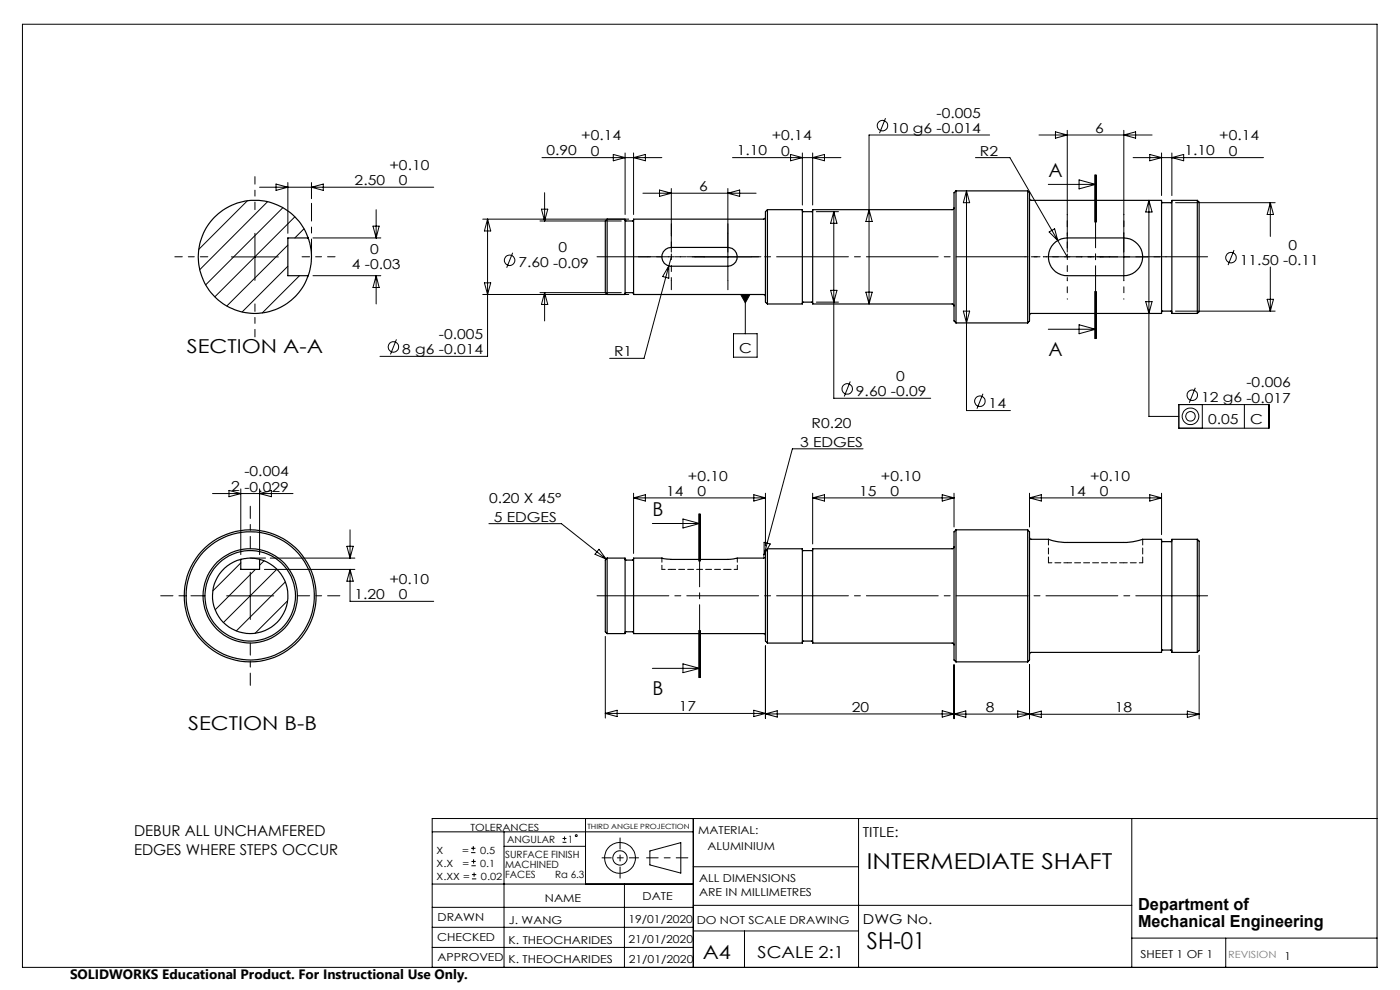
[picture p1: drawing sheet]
<svg xmlns="http://www.w3.org/2000/svg" width="297mm" height="210mm" viewBox="0 0 297 210" stroke-linecap="round" stroke-linejoin="round" font-family="sans-serif">
<g fill="none" stroke="#000" stroke-width=".21">
<path d="M4.8 5.1h287.3v200.1h-287.3zM55.1 39.7h36.9M58.6 39l2.5 .7-2.5 .7zM61.1 38.7v10.8M66.1 38.7v3.4M66.1 39.7l2.5-.7v1.4zM115 33.4h25.4M130.1 32.8l2.5 .6-2.5 .7zM132.6 32.4v13.1M134.4 32.4v13.1M134.4 33.4l2.5-.6v1.3zM142.4 40v13.5"/>
<path d="M154.4 40v19.5M155.4 33.4h23M167.7 32.8l2.5 .6-2.5 .7zM170.2 32.4v11.1M172.4 32.4v11.1M172.4 33.4l2.5-.6v1.3zM187.9 25.1l-1.3 3.1M206.9 33.4h7.3l10.2 17.6M209.9 28.6h-25.5v35.9M220.4 28.6h24M222.4 39.1h10M223.9 28l2.5 .6-2.5 .7z"/>
<path d="M226.4 27.6v25.9M228.9 38.2l3.5 .9-3.5 1zM232.2 37.1v10M232.4 37.1v10M232.6 37.1v10M238.4 27.6v31.9M238.4 28.6l2.5-.6v1.3zM240.4 33.4h27.6M243.9 32.8l2.5 .6-2.5 .7zM246.4 32.4v9.1M248.6 32.4v9.1M248.6 33.4l2.5-.6v1.3z"/>
<path d="M49.1 54.5h10M52.5 42.6l-10.3 10.3M54.1 49.5v10M56.8 42.8l-14.4 14.4M60 44.1l-16.4 16.3M61.1 52l-13 12.9M61.1 56.5l-9.7 9.7M62.5 46l-16.9 17M63.5 58.5l-7.9 7.9M64.5 48.5l-2 2M66.4 50.5h14.4M66.4 58.5h14.4"/>
<path d="M79.1 48h1.3l-.6 2.5zM79.8 44.5v6M79.8 58.5v6M79.8 58.5l.6 2.5h-1.3zM102.4 46.5h31M102.8 60h1.3l-.7 2.5zM103.4 46.5v29.1h-22.8M103.4 46.5l.7 2.5h-1.3zM108.8 53.6l-1.3 3.2M114.5 46.9h17.3M114.9 44.4h1.3l-.7 2.5zM115.5 40.9v6"/>
<path d="M136.4 41h24M139.9 40.3l2.5 .7-2.5 .7zM141.9 56.4l-5.3 19.6h-7.3M141.9 56.4v2.6l-1.3-.3zM142.4 54.5l-.5 1.9M149.4 54.5h10M154.4 41l2.5-.7v1.4zM173.2 44.9h4.7M176.9 44.9v39.6h20.5M176.9 44.9l.7 2.5h-1.4zM184.4 44.5l.6 2.5h-1.3zM205 40.5v46.6h9.3"/>
<path d="M205 40.5l.7 2.5h-1.3zM222.6 49.2l1.1-.7 .7 2.5zM224.4 51l2 3.5M233.4 54.5h10M243.7 42.5v45.8h6.4M243.7 42.5l.7 2.5h-1.3zM249.4 43h21.1M261.8 53l-1.3 3.2M269.5 43v7.2M269.5 56.6v9.4M269.5 43l.7 2.5h-1.4zM84.1 72l-1.3 3.2"/>
<path d="M102.4 62.5h31M114.5 62.1h17.3M115.5 62.1v6M115.5 62.1l.7 2.5h-1.3zM155.6 70.8h5v5h-5zM157.1 62.5h2l-1 1.7zM158.1 62.5v8.3M173.2 64.1h4.7M176.2 61.6h1.4l-.7 2.5zM183.7 62h1.3l-.6 2.5zM204.4 66h1.3l-.7 2.5zM222.4 69.8h10"/>
<path d="M228.9 68.9l3.5 .9-3.5 1zM232.2 61.8v10M232.4 61.8v10M232.6 61.8v10zM243.1 64h1.3l-.7 2.5zM249.4 66h21.1M268.8 63.5h1.4l-.7 2.5zM180.4 80.9l-1.3 3.2M183.1 95.2h-15l-6 22.4M208.5 83.5l-1.2 3.2M250.1 85.8h19.1v5h-19.1zM253.6 82.3l-1.3 3.1"/>
<path d="M255.1 85.8v5M264 85.8v5M45.1 104.7h17.1M48.6 104l2.5 .7-2.5 .7zM51.1 103.7v13.9M51.1 119.4l-5.9 5.9M55.1 103.7v13.9M55.1 104.7l2.5-.7v1.4zM56 118.9l-.9 1M57.3 118.4h18M73.6 115.9h1.3l-.6 2.5zM74.3 112.4v6"/>
<path d="M103.7 111.1h15.4l9.5 7.5M127.1 116.5l1.5 2.1-2.4-1zM134.4 104.6v12.8M134.4 105.6l2.5-.7v1.4zM134.4 105.6h28M138.4 111h10M144.9 110.1l3.5 .9-3.5 1zM148.2 109v10M148.4 109v10M148.6 109v10M159.9 104.9l2.5 .7-2.5 .7zM162.1 117.6l-.1 .4"/>
<path d="M162.1 115l1.3 .4-1.3 2.2zM162.4 104.6v11.2M172.4 104.6v10.8M172.4 105.6l2.5-.7v1.4zM172.4 105.6h30M199.9 104.9l2.5 .7-2.5 .7zM202.4 104.6v7.2M218.4 105.6h28M218.4 104.6v7.2M218.4 105.6l2.5-.7v1.4zM243.9 104.9l2.5 .7-2.5 .7zM246.4 104.6v8.8"/>
<path d="M48.1 126.4h10M53.1 121.4v10M54.2 120.8l-8.6 8.6M56.1 120.8h19.2M58.7 120.7l-11.3 11.3M60.5 123.5l-10.4 10.3M61 127.5l-6.9 6.8M74.3 120.8v6.8h17.7M74.3 120.8l.6 2.5h-1.3zM128.4 135v17.3M148.2 133.7v10M148.4 133.7v10"/>
<path d="M148.6 133.7v10M162.4 137v15.4M254.4 139v13.5M128.4 151.3h34M128.4 151.3l2.5-.6v1.3zM138.4 141.8h10M144.9 140.8l3.5 1-3.5 .9zM159.9 150.7l2.5 .6-2.5 .7zM162.4 151.4h40M162.4 151.4l2.5-.6v1.3zM199.9 150.8l2.5 .6-2.5 .7zM202.4 141v11.5"/>
<path d="M202.4 151.5h16M202.4 151.5l2.5-.7v1.3zM215.9 150.8l2.5 .7-2.5 .6zM218.4 141v11.5M218.4 151.5l2.5-.7v1.4zM218.4 151.5h36M251.9 150.8l2.5 .7-2.5 .7zM91.7 176.5h55.4M99.9 179.9h1M100.4 179.5v.9M106.9 176.5v28.7M106.9 179.5h17.3"/>
<path d="M119.3 178.7h.9M119.3 177.9h.9M119.8 177.4v.9M124.2 173.6v13.9M147.1 173.6v31.6M182.1 173.6v31.6M240.1 173.6v31.6M292.1 173.6h-200.4v31.6M91.7 196.7h55.4M91.7 192.5h55.4M91.7 187.5h55.4M99.9 180.9h1"/>
<path d="M100 183.6h.9M100 182.7h.9M100.1 186.4h.9M100.1 185.5h.9M100.5 182.3v.9M100.6 185.1v.9M132.5 187.5v17.7M137.9 180.5l6.5-1.8v6.5l-6.5-1.7zM147.1 183.9h35M147.1 197.5h35M147.1 192h93M157.9 197.5v7.7"/>
<path d="M240.1 199h52M260 199v6.2M91.7 201h55.4"/>
<circle cx="187.2" cy="26.6" r="1.1"/>
<circle cx="108.1" cy="55.2" r="1.12"/>
<circle cx="261.1" cy="54.6" r="1.11"/>
<circle cx="83.5" cy="73.6" r="1.11"/>
<circle cx="179.7" cy="82.5" r="1.11"/>
<circle cx="207.9" cy="85.1" r="1.12"/>
<circle cx="252.6" cy="88.3" r="1.77"/>
<circle cx="252.6" cy="88.3" r="1.02"/>
<circle cx="252.9" cy="83.8" r="1.11"/>
<circle cx="122.2" cy="177.3" r=".2"/>
<circle cx="131.5" cy="182" r="1.52"/>
<circle cx="131.5" cy="182" r="3.3"/>
</g>
<path d="M145.9 182h-8.7" fill="none" stroke="#000" stroke-width=".21" stroke-dasharray="15.2 1.3 1.3 1.3" stroke-dashoffset="12.8"/>
<path d="M131.5 177.7v8.6" fill="none" stroke="#000" stroke-width=".21" stroke-dasharray="15.2 1.3 1.3 1.3" stroke-dashoffset="12.9"/>
<path d="M127.7 182h7.8" fill="none" stroke="#000" stroke-width=".21" stroke-dasharray="15.2 1.3 1.3 1.3" stroke-dashoffset="13.3"/>
<path d="M232.4 37.1v34.7M148.4 109v34.7" fill="none" stroke="#000" stroke-width=".21" stroke-dasharray="6.3 1.3 1.3 1.3" stroke-dashoffset="1.1"/>
<path d="M44.1 54.5h-7M54.1 44.5v-7M64.1 54.5h7M54.1 64.5v7" fill="none" stroke="#000" stroke-width=".21" stroke-dasharray="15.2 1.3 1.3 1.3" stroke-dashoffset="13.6"/>
<path d="M53.1 116.4v-9M43.1 126.4h-9M53.1 136.4v9M63.1 126.4h9" fill="none" stroke="#000" stroke-width=".21" stroke-dasharray="15.2 1.3 1.3 1.3" stroke-dashoffset="12.6"/>
<path d="M126.4 54.5h130M126.4 126.4h130" fill="none" stroke="#000" stroke-width=".21" stroke-dasharray="15.2 1.3 1.3 1.3" stroke-dashoffset="-.2"/>
<path d="M137.4 54.5h-2M142.4 59.5v2M142.4 49.5v-2M147.4 54.5h2M149.4 54.5h-2M154.4 59.5v2M154.4 49.5v-2M159.4 54.5h2M53.1 118.4h3.2" fill="none" stroke="#000" stroke-width=".21" stroke-dasharray="15.2 1.3 1.3 1.3"/>
<path d="M142.4 54.5h-5M142.4 54.5v5M142.4 54.5h5M142.4 54.5v-5M226.4 54.5h-5M226.4 54.5v5M226.4 54.5h5M226.4 54.5v-5" fill="none" stroke="#000" stroke-width=".21" stroke-dasharray="15.2 1.3 1.3 1.3" stroke-dashoffset="14.6"/>
<path d="M221.4 54.5h-4M226.4 59.5v4M226.4 49.5v-4M231.4 54.5h4M233.4 54.5h-4M238.4 59.5v4M238.4 49.5v-4M243.4 54.5h4" fill="none" stroke="#000" stroke-width=".21" stroke-dasharray="15.2 1.3 1.3 1.3" stroke-dashoffset="15.1"/>
<path d="M66.1 54.5v-11.4" fill="none" stroke="#000" stroke-width=".21" stroke-dasharray="15.2 1.3 1.3 1.3" stroke-dashoffset="11.5"/>
<path d="M157.1 62.5h2l-1 1.7z" fill="#000"/>
<g fill="none" stroke="#000" stroke-width=".25">
<path d="M65.4 50.5a12 12 0 0 0-18.5-5.7 12 12 0 0 0 0 19.3 12 12 0 0 0 18.5-5.6M65.4 50.5a11.8 11.8 0 0 1 0 7.9v.1M65.4 50.5h-4.3v8h4.3M128.8 46.5h3.8v16h-3.8M128.8 46.5v16M128.8 46.5l-.4 .4v15.2l.4 .4M132.6 46.7l.1 .2h1.6l.1-.2M141.2 52.9l.5-.3 .7-.1h12a1.99 1.99 0 0 1 2 2 1.99 1.99 0 0 1-2 2h-12a1.99 1.99 0 0 1-1.9-1.4 1.99 1.99 0 0 1 .7-2.2zM162.4 46.1l-.1 .2-.2 .2h-27.7v16h27.6l.4 .2v.2M162.8 44.5h7.4v20h-7.4M162.8 44.5v20M162.8 44.5l-.4 .4v19.2l.4 .4"/>
<path d="M170.2 44.7l.2 .2h1.8l.2-.2M202.4 44.1l-.3 .4h-29.7v20h29.7l.3 .4M202.8 40.5v28M202.8 40.5l-.4 .4v27.2l.4 .4M202.8 40.5h15.2M218 40.5v28M218 40.5l.4 .4v27.2l-.4 .4M218.4 42.1l.1 .2 .3 .2h27.6v24h-27.7l-.3 .4M223.5 51.7a4.1 4.1 0 0 1 2.9-1.2h12a4 4 0 0 1 4 4 4 4 0 0 1-4 4h-12a4 4 0 0 1-3.7-2.4 4 4 0 0 1 .8-4.4zM246.4 42.7l.2 .3h1.8l.2-.3M254 42.5v24M254 42.5l.4 .4v23.2l-.4 .4"/>
<path d="M254 42.5h-5.4v24h5.4M132.6 62.3l.2-.2h1.5l.1 .2M170.2 64.3l.1-.2h2l.1 .2M202.8 68.5h15.2M246.4 66.2l.1-.2h2l.1 .2M51.1 118.7a8 8 0 0 0-4.6 12.3 8 8 0 0 0 13.1 0 8 8 0 0 0-4.5-12.3M51.1 118.7l1.8-.3 2.2 .3M51.1 118.7v2.1h4v-2.1M128.8 118.4h3.8v16h-3.8M128.8 118.4v16M128.8 118.4a1.32 1.32 0 0 0-.4 1.4v14.2l.4 .4M132.6 118.6l.2 .2h1.5l.1-.2"/>
<path d="M140.4 118.4h-6v16h27.7l.2 .2 .1 .2M140.4 118.4l2 .3h12l2-.3M162.4 118l-.1 .2-.2 .2h-5.7M162.8 116.4l-.4 .4v19.2l.4 .4M162.8 116.4v20M162.8 116.4h7.4v20h-7.4M170.2 116.6l.1 .2h2l.1-.2M202.4 116l-.1 .2-.3 .2h-29.6v20h29.7l.3 .4M202.8 112.4l-.4 .4v27.2l.4 .4M202.8 112.4v28M202.8 112.4h15.2M218 112.4v28"/>
<path d="M218 112.4l.4 .4v27.2l-.4 .4M218.4 114l.3 .4h3.8a11.2 11.2 0 0 0 3.9 .7h12.6l3.4-.7h4v24h-27.6l-.3 .2-.1 .2M246.4 114.7l.1 .2h2l.1-.2M254 114.4v24M254 114.4l.4 .4v23.2l-.4 .4M254 114.4h-5.4v24h5.4M132.6 134.2l.1-.2h1.6l.1 .2M170.2 136.2l.2-.2h1.8l.2 .2M246.4 138.1l.2-.2h1.8l.2 .2M202.8 140.4h15.2"/>
<circle cx="53.1" cy="126.4" r="10"/>
<circle cx="53.1" cy="126.4" r="9.6"/>
<circle cx="53.1" cy="126.4" r="13.6"/>
<circle cx="53.1" cy="126.4" r="14"/>
</g>
<path d="M222.4 119.4h4M238.4 119.4h4" fill="none" stroke="#000" stroke-width=".21" stroke-dasharray="1.3 .6" stroke-dashoffset=".5"/>
<path d="M226.4 119.4h12M142.4 120.8h12" fill="none" stroke="#000" stroke-width=".21" stroke-dasharray="1.3 .6" stroke-dashoffset=".3"/>
<path d="M140.4 120.8h2M154.4 120.8h2" fill="none" stroke="#000" stroke-width=".21" stroke-dasharray="1.3 .6" stroke-dashoffset=".6"/>
<path d="M222.4 114.4v5M242.4 119.4v-5" fill="none" stroke="#000" stroke-width=".21" stroke-dasharray="1.3 .6"/>
<path d="M140.4 118.4v2.4M156.4 120.8v-2.4" fill="none" stroke="#000" stroke-width=".21" stroke-dasharray="1.3 .6" stroke-dashoffset=".4"/>
<text font-size="4.9" x="183.9" y="201.4">SH-01</text>
<text font-size="4.7" x="183.9" y="184.4">INTERMEDIATE SHAFT</text>
<g font-size="4.1">
<text x="222.4" y="37.5">A</text>
<text x="39.6" y="75">SECTION A-A</text>
<text x="222.4" y="75.6">A</text>
<text x="138.4" y="109.4">B</text>
<text x="138.4" y="147.5">B</text>
<text x="39.9" y="154.9">SECTION B-B</text>
<text x="149.1" y="203.3">A4</text>
</g>
<g font-size="3.5">
<text x="241.4" y="193.1">Department of</text>
<text x="241.4" y="196.6">Mechanical Engineering</text>
<text x="160.7" y="203.2">SCALE 2:1</text>
</g>
<g font-size="3.2">
<text x="28.4" y="177.2">DEBUR ALL UNCHAMFERED</text>
<text x="28.4" y="181.4">EDGES WHERE STEPS OCCUR</text>
</g>
<g font-size="2.9">
<text x="123.3" y="29.8">+0.14</text>
<text x="163.7" y="29.8">+0.14</text>
<text x="189.1" y="28.2">10 g6 -0.014</text>
<text x="198.7" y="25">-0.005</text>
<text x="232.4" y="28.2">6</text>
<text x="258.6" y="29.8">+0.14</text>
<text x="115.9" y="33">0.90</text>
<text x="125.3" y="33">0</text>
<text x="156.3" y="33">1.10</text>
<text x="165.7" y="33">0</text>
<text x="207.9" y="33">R2</text>
<text x="251.3" y="33">1.10</text>
<text x="260.7" y="33">0</text>
<text x="75.2" y="39.3">2.50</text>
<text x="82.6" y="36.1">+0.10</text>
<text x="84.6" y="39.3">0</text>
<text x="148.3" y="40.6">6</text>
<text x="78.5" y="53.8">0</text>
<text x="118.5" y="53.5">0</text>
<text x="273.3" y="53">0</text>
<text x="74.6" y="57">4 -0.03</text>
<text x="110" y="56.7">7.60 -0.09</text>
<text x="263" y="56.2">11.50 -0.11</text>
<text x="93.1" y="71.9">-0.005</text>
<text x="85.3" y="75.1">8 g6 -0.014</text>
<text x="130.3" y="75.6">R1</text>
<text x="156.8" y="74.8">C</text>
<text x="190.1" y="80.8">0</text>
<text x="264.4" y="82.2">-0.006</text>
<text x="181.6" y="84">9.60 -0.09</text>
<text x="209.7" y="86.6">14</text>
<text x="254.8" y="85.4">12 g6 -0.017</text>
<text x="256.3" y="89.9">0.05</text>
<text x="265.2" y="89.9">C</text>
<text x="169.7" y="94.8">3 EDGES</text>
<text x="172.2" y="90.8">R0.20</text>
<text x="51.8" y="101">-0.004</text>
<text x="146" y="102">+0.10</text>
<text x="186.9" y="102">+0.10</text>
<text x="231.3" y="102">+0.10</text>
<text x="49.1" y="104.2">2</text>
<text x="51.8" y="104.3">-0.029</text>
<text x="103.7" y="106.7">0.20 X 45°</text>
<text x="141.3" y="105.2">14</text>
<text x="148" y="105.2">0</text>
<text x="182.3" y="105.2">15</text>
<text x="188.9" y="105.2">0</text>
<text x="226.7" y="105.2">14</text>
<text x="233.3" y="105.2">0</text>
<text x="104.7" y="110.7">5 EDGES</text>
<text x="82.6" y="123.9">+0.10</text>
<text x="75.2" y="127.1">1.20</text>
<text x="84.6" y="127.1">0</text>
<text x="144" y="150.9">17</text>
<text x="180.7" y="151">20</text>
<text x="209.2" y="151">8</text>
<text x="236.5" y="151.1">18</text>
<text x="183" y="177.5">TITLE:</text>
<text x="183.1" y="196">DWG No.</text>
<text x="14.9" y="207.6">SOLIDWORKS Educational Product. For Instructional Use Only.</text>
</g>
<g font-size="2.3">
<text x="148.1" y="177">MATERIAL:</text>
<text x="150.1" y="180.4">ALUMINIUM</text>
<text x="115.6" y="191.3">NAME</text>
<text x="136.3" y="191">DATE</text>
<text x="148.3" y="187.1">ALL DIMENSIONS</text>
<text x="148.3" y="190.1">ARE IN MILLIMETRES</text>
<text x="92.8" y="195.5">DRAWN</text>
<text x="107.9" y="196">J. WANG</text>
<text x="133.3" y="195.8">19/01/2020</text>
<text x="147.8" y="195.9">DO NOT SCALE DRAWING</text>
<text x="92.8" y="199.5">CHECKED</text>
<text x="92.8" y="203.9">APPROVED</text>
<text x="107.9" y="200.2">K. THEOCHARIDES</text>
<text x="133.3" y="200.1">21/01/2020</text>
<text x="242" y="203.2">SHEET 1 OF 1</text>
<text x="272.5" y="203.7">1</text>
<text x="107.9" y="204.3">K. THEOCHARIDES</text>
<text x="133.4" y="204.3">21/01/2020</text>
</g>
<g font-size="2.1">
<text x="99.8" y="176.2">TOLERANCES</text>
<text x="107.6" y="178.8">ANGULAR</text>
<text x="120.5" y="178.8">1</text>
<text x="92.6" y="181.1">X</text>
<text x="92.6" y="183.9">X.X</text>
<text x="98" y="181.1">=</text>
<text x="98.1" y="183.9">=</text>
<text x="101.8" y="181.1">0.5</text>
<text x="101.9" y="183.9">0.1</text>
<text x="107.2" y="182">SURFACE FINISH</text>
<text x="107.2" y="184.1">MACHINED</text>
<text x="92.6" y="186.7">X.XX =</text>
<text x="102" y="186.7">0.02</text>
<text x="107.2" y="186.2">FACES</text>
<text x="117.8" y="186.2">Ra 6.3</text>
</g>
<text font-size="2.1" fill="#808080" x="260.6" y="203.2">REVISION</text>
<text font-size="1.5" x="124.6" y="175.8">THIRD ANGLE PROJECTION</text>
</svg>
